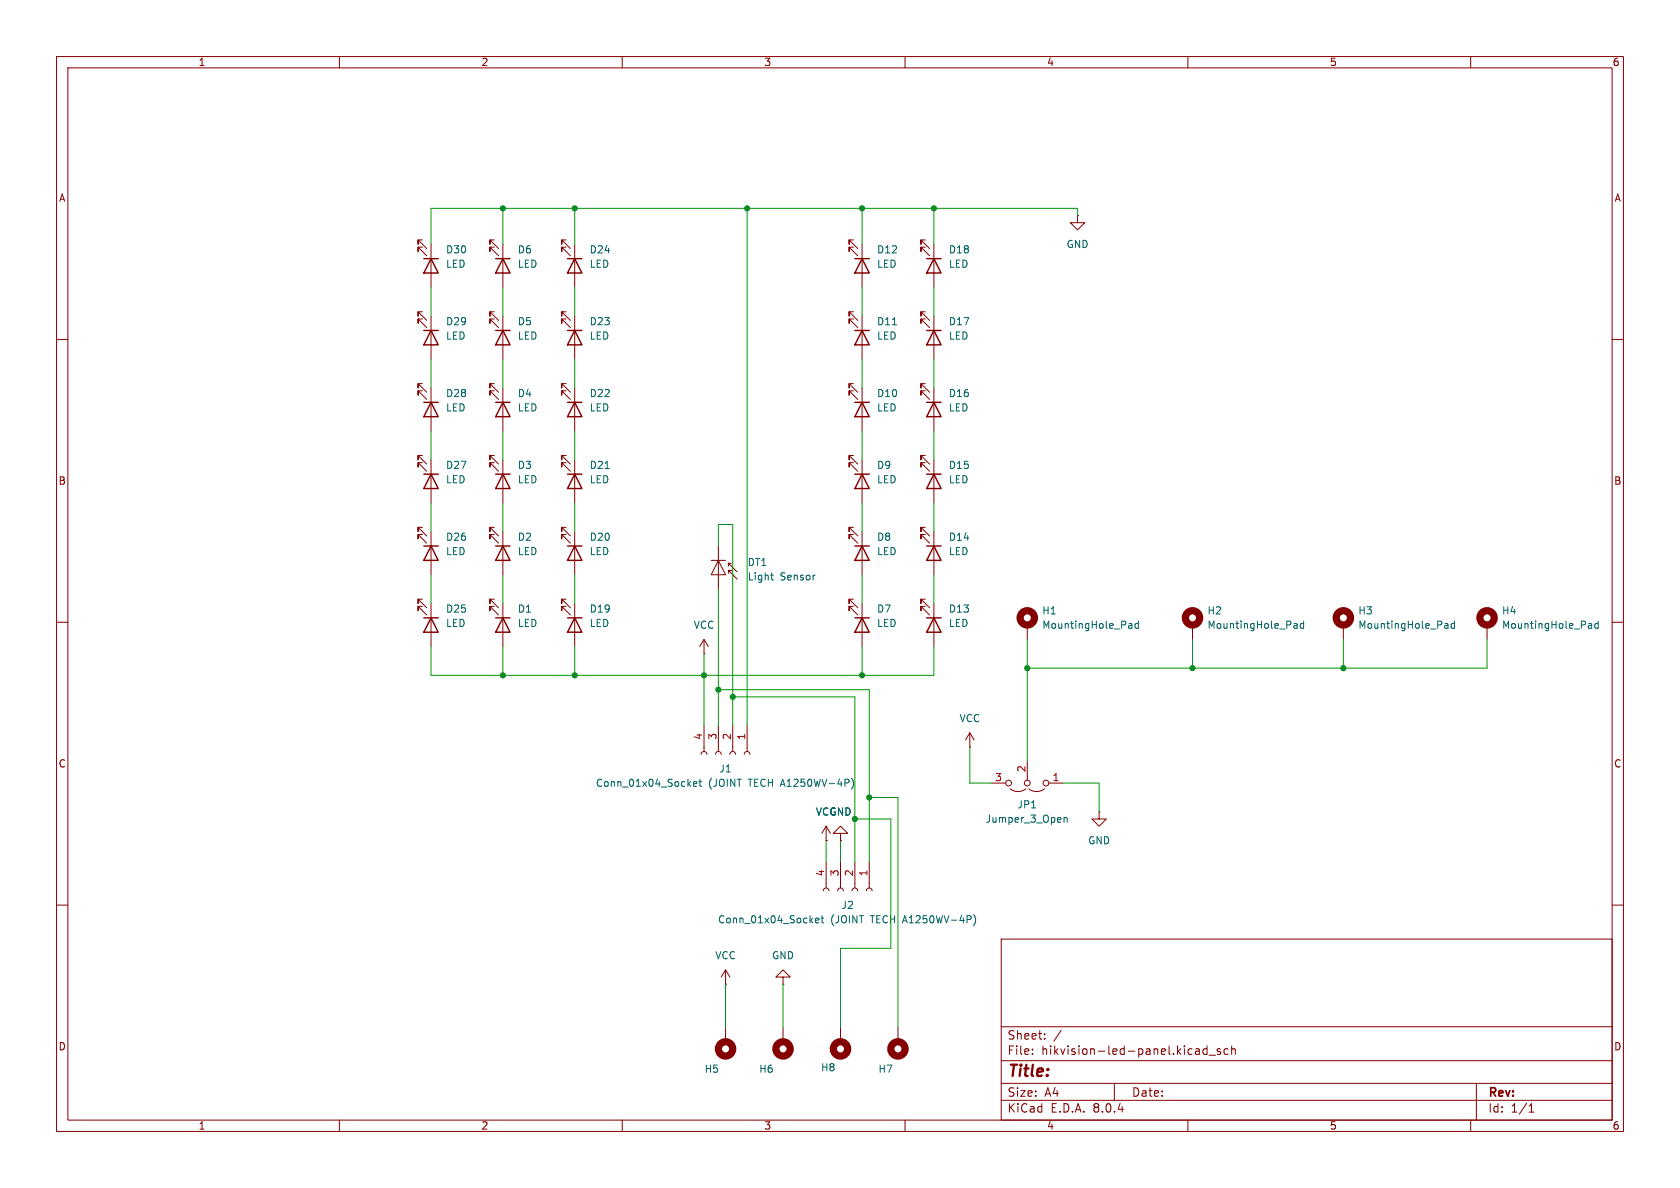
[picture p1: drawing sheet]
<svg xmlns="http://www.w3.org/2000/svg" width="297mm" height="210mm" viewBox="0 0 297 210" stroke-linecap="round" stroke-linejoin="round" font-family="sans-serif">
<g fill="none" stroke="#840000" stroke-width=".18">
<path d="M10 10h277v190h-277zM12 12h273v186h-273zM60 10v2M110 10v2M160 10v2M210 10v2M260 10v2M190.5 38.1v1.3h1.3l-1.3 1.2-1.3-1.2h1.3M190.5 38.1h.1M10 60h2M74.7 42.4h-.8v.8v-.8l1.5 1.5M74.7 43.7h-.8v.8v-.8l1.5 1.5"/>
<path d="M74.7 55.1h-.8v.8v-.8l1.5 1.5M74.7 56.4h-.8v.8v-.8l1.5 1.5M76.2 43.2v7.6M76.2 55.9v7.6M87.4 55.1h-.8v.8v-.8l1.5 1.5M87.4 56.4h-.8v.8v-.8l1.5 1.5M87.4 42.4h-.8v.8v-.8l1.5 1.5M87.4 43.7h-.8v.8v-.8l1.5 1.5M88.9 43.2v7.6M88.9 55.9v7.6M100.1 42.4h-.8v.8v-.8l1.5 1.5M100.1 43.7h-.8v.8v-.8l1.5 1.5"/>
<path d="M100.1 55.1h-.8v.8v-.8l1.5 1.5M100.1 56.4h-.8v.8v-.8l1.5 1.5M101.6 43.2v7.6M101.6 55.9v7.6M150.9 42.4h-.8v.8v-.8l1.5 1.5M150.9 43.7h-.8v.8v-.8l1.5 1.5M150.9 55.1h-.8v.8v-.8l1.5 1.5M150.9 56.4h-.8v.8v-.8l1.5 1.5M152.4 43.2v7.6M152.4 55.9v7.6M163.6 42.4h-.8v.8v-.8l1.5 1.5M163.6 43.7h-.8v.8v-.8l1.5 1.5"/>
<path d="M163.6 55.1h-.8v.8v-.8l1.5 1.5M163.6 56.4h-.8v.8v-.8l1.5 1.5M165.1 43.2v7.6M165.1 55.9v7.6M285 60h2M74.7 67.8h-.8v.8v-.8l1.5 1.5M74.7 69.1h-.8v.8v-.8l1.5 1.5M76.2 68.6v7.6M87.4 67.8h-.8v.8v-.8l1.5 1.5M87.4 69.1h-.8v.8v-.8l1.5 1.5M88.9 68.6v7.6M100.1 67.8h-.8v.8v-.8l1.5 1.5"/>
<path d="M100.1 69.1h-.8v.8v-.8l1.5 1.5M101.6 68.6v7.6M150.9 67.8h-.8v.8v-.8l1.5 1.5M150.9 69.1h-.8v.8v-.8l1.5 1.5M152.4 68.6v7.6M163.6 67.8h-.8v.8v-.8l1.5 1.5M163.6 69.1h-.8v.8v-.8l1.5 1.5M165.1 68.6v7.6M74.7 93.2h-.8v.8v-.8l1.5 1.5M74.7 94.5h-.8v.8v-.8l1.5 1.5M74.7 80.5h-.8v.8v-.8l1.5 1.5M74.7 81.8h-.8v.8v-.8l1.5 1.5"/>
<path d="M76.2 81.3v7.6M76.2 94v7.6M87.4 93.2h-.8v.8v-.8l1.5 1.5M87.4 94.5h-.8v.8v-.8l1.5 1.5M87.4 80.5h-.8v.8v-.8l1.5 1.5M87.4 81.8h-.8v.8v-.8l1.5 1.5M88.9 81.3v7.6M88.9 94v7.6M100.1 80.5h-.8v.8v-.8l1.5 1.5M100.1 81.8h-.8v.8v-.8l1.5 1.5M100.1 93.2h-.8v.8v-.8l1.5 1.5M100.1 94.5h-.8v.8v-.8l1.5 1.5"/>
<path d="M101.6 81.3v7.6M101.6 94v7.6M125.7 99.1h2.6M127 99.1l1.3 2.5h-2.6zM127 96.5v7.6M128.8 99.6v.5M129.3 99.6h-.5l1.5 1.5M150.9 93.2h-.8v.8v-.8l1.5 1.5M150.9 94.5h-.8v.8v-.8l1.5 1.5M150.9 80.5h-.8v.8v-.8l1.5 1.5M150.9 81.8h-.8v.8v-.8l1.5 1.5M152.4 81.3v7.6"/>
<path d="M152.4 94v7.6M163.6 93.2h-.8v.8v-.8l1.5 1.5M163.6 94.5h-.8v.8v-.8l1.5 1.5M163.6 80.5h-.8v.8v-.8l1.5 1.5M163.6 81.8h-.8v.8v-.8l1.5 1.5M165.1 81.3v7.6M165.1 94v7.6M10 110h2M74.7 105.9h-.8v.8v-.8l1.5 1.5M74.7 107.2h-.8v.8v-.8l1.5 1.5M76.2 106.7v7.6M87.4 105.9h-.8v.8v-.8l1.5 1.5"/>
<path d="M87.4 107.2h-.8v.8v-.8l1.5 1.5M88.9 106.7v7.6M100.1 105.9h-.8v.8v-.8l1.5 1.5M100.1 107.2h-.8v.8v-.8l1.5 1.5M101.6 106.7v7.6M124.5 115.6h.1M124.5 113v2.6M124.5 113l-.8 1.3M124.5 113l.7 1.3M128.8 101.3v-.5h.5h-.5l1.5 1.6M150.9 105.9h-.8v.8v-.8l1.5 1.5M150.9 107.2h-.8v.8v-.8l1.5 1.5"/>
<path d="M152.4 106.7v7.6M163.6 105.9h-.8v.8v-.8l1.5 1.5M163.6 107.2h-.8v.8v-.8l1.5 1.5M165.1 106.7v7.6M181.6 110.5v2.5M210.8 110.5v2.5M237.5 110.5v2.5M262.9 110.5v2.5M285 110h2M124 133.4l.1-.4 .4-.2 .3 .2 .2 .4M124.5 128.3v4.5M126.5 133.4l.1-.4 .4-.2 .4 .2 .1 .4"/>
<path d="M127 128.3v4.5M129 133.4l.2-.4 .3-.2 .4 .2 .1 .4M129.5 128.3v4.5M131.6 133.4l.1-.4 .4-.2 .3 .2 .2 .4M132.1 128.3v4.5M171.4 132.1h.1M171.4 129.5l-.7 1.3M171.4 129.5v2.6M171.4 129.5l.8 1.3M175.3 138.4h2.5M178.6 139.4a2.26 2.26 0 0 0 2.8 0M181.6 134.6v3.3"/>
<path d="M181.9 139.4a2.26 2.26 0 0 0 2.8 0M185.4 138.4h2.6M10 160h2M145.5 157.5l.2-.4 .3-.1 .4 .1 .2 .4M146 148.6h.1M146 146.1v2.5M146 152.4v4.6M146 146.1l-.7 1.2M146 146.1l.8 1.2M148.1 157.5l.1-.4 .4-.1 .3 .1 .2 .4M148.6 147.3h1.3l-1.3-1.2-1.3 1.2h1.3v1.3M148.6 148.6h.1"/>
<path d="M148.6 152.4v4.6M150.6 157.5l.2-.4 .3-.1 .4 .1 .1 .4M151.1 152.4v4.6M153.2 157.5l.1-.4 .4-.1 .3 .1 .2 .4M153.7 152.4v4.6M194.3 143.5v1.3h1.3l-1.3 1.3-1.3-1.3h1.3M194.3 143.5h.1M285 160h2M128.3 174h.1M128.3 171.5v2.5M128.3 171.5l-.8 1.2M128.3 171.5l.7 1.2"/>
<path d="M138.4 172.7h1.3l-1.3-1.2-1.2 1.2h1.2v1.3M138.4 174h.1M177 166h108v32h-108zM60 198v2M110 198v2M128.3 181.6v2.6M138.4 181.6v2.6M148.6 181.6v2.6M158.7 181.6v2.6M160 198v2M177 194.5h108M177 191.5h108"/>
<path d="M177 187.5h108M177 181.5h108M182.5 186.3v.1M182.5 185.5v.1M184.7 183.6v.1M184.7 182.8v.1M187.6 182.1l-1.3 2M197 191.5v3M210 198v2M211.8 185.4l.2 .2v.8M212 186.3l-.5 .1M212 185.8h-.5"/>
<path d="M213.4 185.5l-.4-.1-.3 .3v.4l.1 .2h.6M213.4 184.9v1.5M213.7 186.5h1.2M215.7 185.5l-.3-.1-.2 .2v.2l.5 .2v.3h-.5M217.1 185.5l-.4-.1-.3 .3v.4l.1 .2h.6M217.7 185.5l.3-.1 .3 .1 .1 .9M217.7 184.9v1.5M260 198v2M261 191.5v6.5M270.3 196.6h.9M270.3 195.5l.4-.4v1.5"/>
<circle cx="178.3" cy="138.4" r=".51"/>
<circle cx="181.6" cy="138.4" r=".51"/>
<circle cx="184.9" cy="138.4" r=".51"/>
</g>
<g fill="none" stroke="#840000" stroke-width="1.3">
<circle cx="181.6" cy="109.2" r="1.27"/>
<circle cx="210.8" cy="109.2" r="1.27"/>
<circle cx="237.5" cy="109.2" r="1.27"/>
<circle cx="262.9" cy="109.2" r="1.27"/>
<circle cx="128.3" cy="185.4" r="1.27"/>
<circle cx="138.4" cy="185.4" r="1.27"/>
<circle cx="148.6" cy="185.4" r="1.27"/>
<circle cx="158.7" cy="185.4" r="1.27"/>
</g>
<g fill="none" stroke="#840000" stroke-width=".25">
<path d="M74.9 45.7h2.6M74.9 58.4h2.6M76.2 45.7l1.3 2.6h-2.6zM76.2 58.4l1.3 2.6h-2.6zM87.6 45.7h2.6M87.6 58.4h2.6M88.9 58.4l1.3 2.6h-2.6zM88.9 45.7l1.3 2.6h-2.6zM100.3 45.7h2.6M100.3 58.4h2.6M101.6 45.7l1.3 2.6h-2.6zM101.6 58.4l1.3 2.6h-2.6z"/>
<path d="M151.1 45.7h2.6M151.1 58.4h2.6M152.4 45.7l1.3 2.6h-2.6zM152.4 58.4l1.3 2.6h-2.6zM163.8 45.7h2.6M163.8 58.4h2.6M165.1 45.7l1.3 2.6h-2.6zM165.1 58.4l1.3 2.6h-2.6zM74.9 71.1h2.6M76.2 71.1l1.3 2.6h-2.6zM87.6 71.1h2.6M88.9 71.1l1.3 2.6h-2.6z"/>
<path d="M100.3 71.1h2.6M101.6 71.1l1.3 2.6h-2.6zM151.1 71.1h2.6M152.4 71.1l1.3 2.6h-2.6zM163.8 71.1h2.6M165.1 71.1l1.3 2.6h-2.6zM74.9 83.8h2.6M74.9 96.5h2.6M76.2 96.5l1.3 2.6h-2.6zM76.2 83.8l1.3 2.6h-2.6zM87.6 83.8h2.6M87.6 96.5h2.6"/>
<path d="M88.9 96.5l1.3 2.6h-2.6zM88.9 83.8l1.3 2.6h-2.6zM100.3 83.8h2.6M100.3 96.5h2.6M101.6 83.8l1.3 2.6h-2.6zM101.6 96.5l1.3 2.6h-2.6zM151.1 83.8h2.6M151.1 96.5h2.6M152.4 96.5l1.3 2.6h-2.6zM152.4 83.8l1.3 2.6h-2.6zM163.8 83.8h2.6M163.8 96.5h2.6"/>
<path d="M165.1 96.5l1.3 2.6h-2.6zM165.1 83.8l1.3 2.6h-2.6zM74.9 109.2h2.6M76.2 109.2l1.3 2.6h-2.6zM87.6 109.2h2.6M88.9 109.2l1.3 2.6h-2.6zM100.3 109.2h2.6M101.6 109.2l1.3 2.6h-2.6zM151.1 109.2h2.6M152.4 109.2l1.3 2.6h-2.6zM163.8 109.2h2.6M165.1 109.2l1.3 2.6h-2.6z"/>
</g>
<g fill="none" stroke="#006464" stroke-width=".18">
<path d="M157.8 57.4h.7M107 82.8h.7M136.2 101.7h.5M136.5 102.5h.2M199.7 110.2h.2l.2 .2v.7M200.1 111l-.4 .1M200.1 110.5l-.4 .1M201.3 110.3l-.4-.1-.3 .3 .2 .5h.5M201.3 109.8v1.3M228.9 110.2h.2l.2 .2v.7M229.3 111l-.4 .1M229.3 110.5l-.4 .1"/>
<path d="M230.5 110.3l-.4-.1-.2 .3 .1 .5h.5M230.5 109.8v1.3M255.6 110.2h.2l.2 .2v.7M256 111l-.4 .1M256 110.5l-.4 .1M257.1 110.3l-.3-.1-.3 .3 .2 .5h.4M257.1 109.8v1.3M281 110.2h.2l.2 .2v.7M281.4 111l-.4 .1M281.4 110.5l-.4 .1M282.5 110.3l-.3-.1-.3 .3 .2 .5h.4M282.5 109.8v1.3"/>
<path d="M122.6 138.6l.6-.1-.1-.3h-.3l-.2 .1v.6h.5M123.6 138.2h.4M123.7 137.7v1.1l.3 .2M150.5 137.6a1.46 1.46 0 0 1 0 1.9M188.1 144.5v.9M188.1 144.6l.2-.1 .3 .1 .1 .8M144.2 162.7l.6-.1-.1-.2-.3-.1-.2 .2v.6h.5M145.1 162.3h.5M145.3 161.9v1.1l.3 .1M172.1 161.7a1.46 1.46 0 0 1 0 1.9"/>
</g>
<g fill="none" stroke="#009600" stroke-width=".18">
<path d="M88.9 36.8v6.4M101.6 36.8v6.4M132.1 36.8v91.5M152.4 36.8v6.4M165.1 36.8v6.4M190.5 38.1v-1.3h-114.3v6.4M76.2 50.8v5.1M88.9 50.8v5.1M101.6 50.8v5.1M152.4 50.8v5.1M165.1 50.8v5.1M76.2 63.5v5.1"/>
<path d="M76.2 76.2v5.1M88.9 63.5v5.1M88.9 76.2v5.1M101.6 63.5v5.1M101.6 76.2v5.1M152.4 63.5v5.1M152.4 76.2v5.1M165.1 63.5v5.1M165.1 76.2v5.1M76.2 88.9v5.1M88.9 88.9v5.1M101.6 88.9v5.1"/>
<path d="M127 96.5v-3.8h2.5v35.6M152.4 88.9v5.1M165.1 88.9v5.1M76.2 114.3v5.1h88.9v-5.1M76.2 101.6v5.1M88.9 101.6v5.1M88.9 114.3v5.1M101.6 101.6v5.1M101.6 114.3v5.1M124.5 115.6v12.7M127 104.1v24.2M152.4 101.6v5.1"/>
<path d="M152.4 114.3v5.1M165.1 101.6v5.1M181.6 113v21.6M210.8 113v5.1M237.5 113v5.1M262.9 113v5.1h-81.3M127 121.9h26.7v30.5M129.5 123.2h21.6v29.2M171.4 132.1v6.3h3.9M188 138.4h6.3v5.1M146 148.6v3.8M148.6 148.6v3.8"/>
<path d="M151.1 144.8h6.4v22.8h-8.9v14M153.7 141h5v40.6M128.3 174v7.6M138.4 174v7.6"/>
</g>
<g fill="#009600" stroke="#009600" stroke-width=".18">
<circle cx="124.5" cy="119.4" r=".46"/>
<circle cx="88.9" cy="119.4" r=".46"/>
<circle cx="101.6" cy="119.4" r=".46"/>
<circle cx="88.9" cy="36.8" r=".46"/>
<circle cx="152.4" cy="119.4" r=".46"/>
<circle cx="153.7" cy="141" r=".46"/>
<circle cx="181.6" cy="118.1" r=".46"/>
<circle cx="151.1" cy="144.8" r=".46"/>
<circle cx="127" cy="121.9" r=".46"/>
<circle cx="129.5" cy="123.2" r=".46"/>
<circle cx="101.6" cy="36.8" r=".46"/>
<circle cx="132.1" cy="36.8" r=".46"/>
<circle cx="165.1" cy="36.8" r=".46"/>
<circle cx="152.4" cy="36.8" r=".46"/>
<circle cx="237.5" cy="118.1" r=".46"/>
<circle cx="210.8" cy="118.1" r=".46"/>
</g>
<text font-size="2.8" fill="#840000" x="178" y="190.9">Title:</text>
<g font-size="2.1" fill="#840000">
<text x="178" y="184">Sheet:</text>
<text x="178" y="186.7">File:</text>
<text x="184.1" y="186.7">hikvision-led-panel.kicad_sch</text>
<text x="178" y="196.9">KiCad</text>
<text x="178" y="194.1">Size:</text>
<text x="184.7" y="194.1">A4</text>
<text x="185.7" y="196.9">E.D.A.</text>
<text x="193.3" y="196.9">8.0.4</text>
<text x="200" y="194.1">Date:</text>
<text x="263" y="194.3">Rev:</text>
<text x="263" y="196.9">Id:</text>
<text x="267.1" y="196.9">1/1</text>
</g>
<g font-size="1.8" fill="#840000">
<text x="35" y="11.9">1</text>
<text x="85" y="11.9">2</text>
<text x="135" y="11.9">3</text>
<text x="185" y="11.9">4</text>
<text x="235" y="11.9">5</text>
<text x="285" y="11.9">6</text>
<text x="10.3" y="35.9">A</text>
<text x="285.3" y="35.9">A</text>
<text x="10.3" y="85.9">B</text>
<text x="285.3" y="85.9">B</text>
<text x="10.3" y="135.9">C</text>
<text x="285.3" y="135.9">C</text>
<text x="10.3" y="185.9">D</text>
<text x="285.3" y="185.9">D</text>
<text x="35" y="199.9">1</text>
<text x="85" y="199.9">2</text>
<text x="135" y="199.9">3</text>
<text x="185" y="199.9">4</text>
<text x="235" y="199.9">5</text>
<text x="285" y="199.9">6</text>
</g>
<g font-size="1.8" fill="#006464">
<text x="78.7" y="47.5">LED</text>
<text x="78.7" y="45">D30</text>
<text x="91.4" y="45">D6</text>
<text x="91.4" y="47.5">LED</text>
<text x="104.1" y="47.5">LED</text>
<text x="104.1" y="45">D24</text>
<text x="154.9" y="47.5">LED</text>
<text x="154.9" y="45">D12</text>
<text x="167.6" y="47.5">LED</text>
<text x="167.6" y="45">D18</text>
<text x="188.5" y="44">GND</text>
<text x="78.7" y="57.7">D29</text>
<text x="91.4" y="57.7">D5</text>
<text x="104.1" y="57.7">D23</text>
<text x="154.9" y="57.7">D11</text>
<text x="167.6" y="57.7">D17</text>
<text x="78.7" y="60.2">LED</text>
<text x="91.4" y="60.2">LED</text>
<text x="104.1" y="60.2">LED</text>
<text x="154.9" y="60.2">LED</text>
<text x="167.6" y="60.2">LED</text>
<text x="78.7" y="70.4">D28</text>
<text x="91.4" y="70.4">D4</text>
<text x="104.1" y="70.4">D22</text>
<text x="154.9" y="70.4">D10</text>
<text x="167.6" y="70.4">D16</text>
<text x="78.7" y="72.9">LED</text>
<text x="91.4" y="72.9">LED</text>
<text x="104.1" y="72.9">LED</text>
<text x="154.9" y="72.9">LED</text>
<text x="167.6" y="72.9">LED</text>
<text x="78.7" y="83.1">D27</text>
<text x="91.4" y="83.1">D3</text>
<text x="104.1" y="83.1">D21</text>
<text x="154.9" y="83.1">D9</text>
<text x="167.6" y="83.1">D15</text>
<text x="78.7" y="85.6">LED</text>
<text x="91.4" y="85.6">LED</text>
<text x="104.1" y="85.6">LED</text>
<text x="154.9" y="85.6">LED</text>
<text x="167.6" y="85.6">LED</text>
<text x="78.7" y="95.8">D26</text>
<text x="91.4" y="95.8">D2</text>
<text x="104.1" y="95.8">D20</text>
<text x="154.9" y="95.8">D8</text>
<text x="167.6" y="95.8">D14</text>
<text x="78.7" y="98.3">LED</text>
<text x="91.4" y="98.3">LED</text>
<text x="104.1" y="98.3">LED</text>
<text x="132.1" y="100.3">DT1</text>
<text x="154.9" y="98.3">LED</text>
<text x="167.6" y="98.3">LED</text>
<text x="132.1" y="102.8">Light</text>
<text x="137.9" y="102.8">Sensor</text>
<text x="78.7" y="111">LED</text>
<text x="78.7" y="108.5">D25</text>
<text x="91.4" y="108.5">D1</text>
<text x="91.4" y="111">LED</text>
<text x="104.1" y="111">LED</text>
<text x="104.1" y="108.5">D19</text>
<text x="122.5" y="111.4">VCC</text>
<text x="154.9" y="108.5">D7</text>
<text x="154.9" y="111">LED</text>
<text x="167.6" y="111">LED</text>
<text x="167.6" y="108.5">D13</text>
<text x="184.2" y="108.8">H1</text>
<text x="184.2" y="111.4">MountingHole_Pad</text>
<text x="213.4" y="108.8">H2</text>
<text x="213.4" y="111.4">MountingHole_Pad</text>
<text x="240" y="108.8">H3</text>
<text x="240" y="111.4">MountingHole_Pad</text>
<text x="265.4" y="108.8">H4</text>
<text x="265.4" y="111.4">MountingHole_Pad</text>
<text x="169.5" y="127.9">VCC</text>
<text x="127.1" y="136.8">J1</text>
<text x="105.2" y="139.3">Conn_01x04_Socket</text>
<text x="125.2" y="139.3">(JOINT</text>
<text x="132.4" y="139.3">TECH A1250WV-4P)</text>
<text x="179.8" y="143.1">JP1</text>
<text x="144.1" y="144.4">VCC</text>
<text x="146.6" y="144.4">GND</text>
<text x="174.2" y="145.6">Jumper_3_Open</text>
<text x="192.3" y="149.5">GND</text>
<text x="148.7" y="160.9">J2</text>
<text x="126.8" y="163.4">Conn_01x04_Socket</text>
<text x="146.8" y="163.4">(JOINT</text>
<text x="154" y="163.4">TECH</text>
<text x="159.9" y="163.4">A1250WV-4P)</text>
<text x="126.4" y="169.8">VCC</text>
<text x="136.4" y="169.8">GND</text>
<text x="124.5" y="189.8">H5</text>
<text x="134.1" y="189.8">H6</text>
<text x="145" y="189.6">H8</text>
<text x="155.2" y="189.8">H7</text>
</g>
<g font-size="1.8" fill="#a90000">
<text x="124.2" y="130.9" transform="rotate(-90 124.2 130.9)">4</text>
<text x="126.7" y="130.9" transform="rotate(-90 126.7 130.9)">3</text>
<text x="129.3" y="130.9" transform="rotate(-90 129.3 130.9)">2</text>
<text x="131.8" y="130.9" transform="rotate(-90 131.8 130.9)">1</text>
<text x="181.4" y="136.6" transform="rotate(-90 181.4 136.6)">2</text>
<text x="175.8" y="138.2">3</text>
<text x="186" y="138.2">1</text>
<text x="145.8" y="155" transform="rotate(-90 145.8 155)">4</text>
<text x="148.3" y="155" transform="rotate(-90 148.3 155)">3</text>
<text x="150.9" y="155" transform="rotate(-90 150.9 155)">2</text>
<text x="153.4" y="155" transform="rotate(-90 153.4 155)">1</text>
</g>
</svg>
